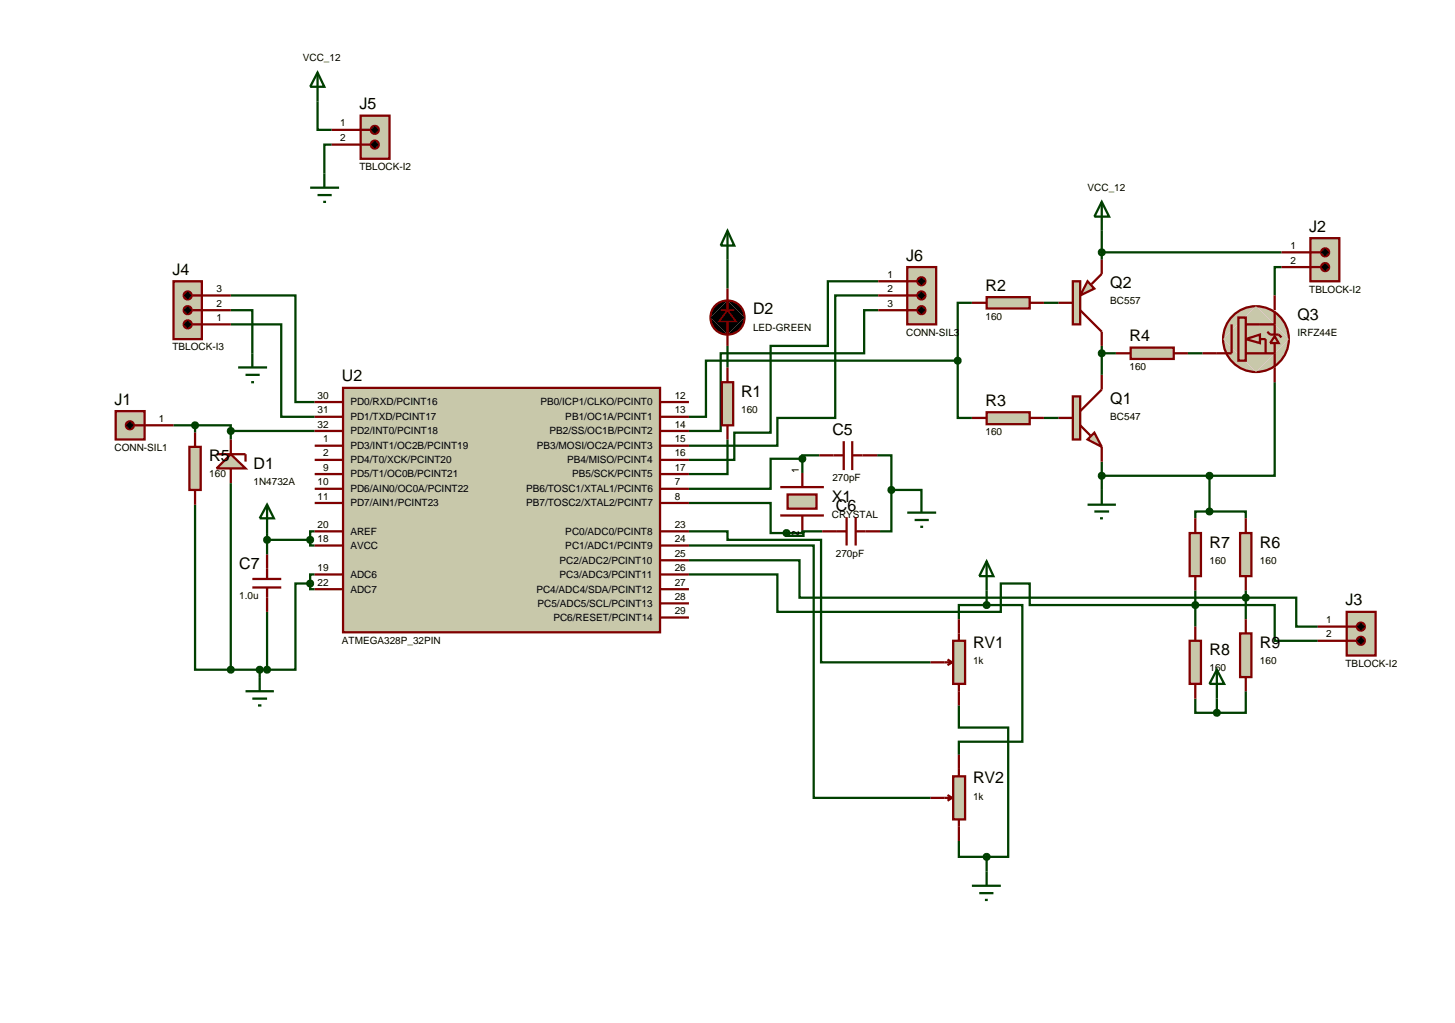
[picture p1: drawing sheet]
<svg xmlns="http://www.w3.org/2000/svg" width="257mm" height="180mm" viewBox="0 0 257 180" stroke-linecap="round" stroke-linejoin="round" font-family="sans-serif">
<g fill="none" stroke="#004000" stroke-width=".4">
<path d="M56 17.9v5h2.5M58.5 25.5h-1.3v5.1M40.7 57.2h8.9v16.3h5.9M40.7 52.1h11.4v18.8h3.4M40.7 54.7h3.8v7.6M128.3 45.8v5.1M154.9 49.6h-8.9v11.4h-10.1v15.3h-6.4v4.8h-8M154.9 52.1h-7.6v21.6h-10.2v4.9h-15.6M154.9 54.7h-2.5v7.6h-25.3v13.7h-5.6M171.4 53.4h-2.5v10.2M184.1 53.4h2.6M194.3 40.7v5.1"/>
<path d="M194.3 44.5h31.7M226 47.1h-1.2v5M30.6 75h3.8M34.4 75h6.3v1M34.4 75v1.3M40.7 76h14.8M40.7 76v1.5M128.3 77.5v6.1h-6.8M128.3 61v3.8M168.9 63.6v10.1h2.5M168.9 63.6h-44.4v9.9h-3M184.1 73.7h2.6"/>
<path d="M194.3 61v5.1M194.3 62.3h2.5M209.5 62.3h2.6M224.8 67.4v16.5h-11.5M34.4 89v29.1h6.3M40.7 85.2v32.9M47.1 94v3.8M47.1 95.2h7.6M54.7 95.2v1h.8M55.5 93.7h-.8v1.5M121.5 88.7h14.4v5.3h2.8M121.5 93.7h6.8v1.5h16.5v21.6h19.3"/>
<path d="M121.5 96.2h22v44.5h20.6M121.5 98.8h19.5v6.6h87.6v5.1h3.8M141.5 80.9h-5.6v5.3h-14.4M141.5 93.5v.5h-2.8M141.5 80.9v2.5M144.5 80.3h-3v.6M145 93.7h-3.3v.8h-3v-.5M154.7 80.3h2.5v6.1M157.2 86.4v7.3h-2M157.2 86.4h5.3v1.6M194.3 81.4v5M194.3 83.9h19"/>
<path d="M213.3 90.2h-2.5v1.2M213.3 90.2h6.4v1.2M213.3 83.9v6.3M40.7 118.1h6.4M45.8 118.1v1.3M47.1 107.9v10.2M54.7 102.9v1h.8M54.7 102.9h-2.6v15.2h-5M55.5 101.3h-.8v1.6M121.5 101.3h15.6v6.6h39.4v-5h5.1v3.8h43.2v6.3h7.6M174 106.7h6.3v24.1h-11.2v2.3M174 106.7h-4.9v2.5"/>
<path d="M174 104.1v2.6M210.8 104.1v6.4M219.7 104.1v5.1M169.1 124.4v3.9h8.7v22.8h-3.8M210.8 123.2v2.5h3.8M214.6 123.2v2.5M219.7 121.9v3.8h-5.1M169.1 148.3v2.8h4.9M174 151.1v2.6"/>
</g>
<path d="M60.5 68.4h55.9v43.1h-55.9z" fill="#c8c8aa" stroke="#800000" stroke-width=".4"/>
<g fill="none" stroke="#800000" stroke-width=".4">
<path d="M55.5 70.9h5M55.5 73.5h5M55.5 78.6h5M55.5 76h5M116.4 70.9h5.1M116.4 73.5h5.1M116.4 78.6h5.1M116.4 76h5.1M55.5 86.2h5M55.5 83.6h5M55.5 81.1h5M55.5 88.7h5"/>
<path d="M55.5 96.2h5M55.5 93.7h5M116.4 86.2h5.1M116.4 83.6h5.1M116.4 81.1h5.1M116.4 88.7h5.1M116.4 98.8h5.1M116.4 96.2h5.1M116.4 93.7h5.1M137.6 85.9h7.7M137.6 90.9h7.7M55.5 103.9h5"/>
<path d="M55.5 101.3h5M116.4 108.9h5.1M116.4 106.4h5.1M116.4 103.9h5.1M116.4 101.3h5.1"/>
</g>
<path d="M138.9 87.2h5.1v2.5h-5.1z" fill="#c8c8aa" stroke="#800000" stroke-width=".4"/>
<path d="M148.8 77.8v5.1M150.3 77.8v5.1M141.5 83.4v2.5M141.5 90.9v2.6M144.5 80.3h4.3M150.3 80.3h4.4" fill="none" stroke="#800000" stroke-width=".4"/>
<path d="M141.2 80.5l.3-.1-.5 .5zM141.5 80.4l.3 .1 .2 .4zM141.5 81.4l.5-.5-.2 .4zM141 80.9l.5 .5-.4-.2z" fill="#004000" stroke="#004000" stroke-width=".4"/>
<path d="M141.5 80.4l.5 .5-.5 .5-.5-.5z" fill="#004000"/>
<path d="M145 93.7h4.3M149.3 91.2v5M150.9 91.2v5M150.9 93.7h4.3" fill="none" stroke="#800000" stroke-width=".4"/>
<path d="M138.4 93.6l.3-.1-.5 .5zM138.7 93.5l.4 .2 .1 .3zM138.7 94.5l.5-.5-.2 .4zM138.2 94l.5 .5-.4-.2z" fill="#004000" stroke="#004000" stroke-width=".4"/>
<path d="M138.7 93.5l.5 .5-.5 .5-.5-.5z" fill="#004000"/>
<path d="M160 90.4h5.1M161.3 91.7h2.5M162.3 92.9h.5M162.5 88v2.4" fill="none" stroke="#004000" stroke-width=".4"/>
<path d="M156.8 86.1l.4-.2-.5 .5zM157.2 85.9l.3 .1 .2 .4zM157.7 86.4l-.1 .3-.4 .2zM156.7 86.4l.5 .5-.4-.2z" fill="#004000" stroke="#004000" stroke-width=".4"/>
<path d="M156.7 86.4l.5-.5 .5 .5-.5 .5z" fill="#004000"/>
<path d="M168.1 113h2.1v7.6h-2.1z" fill="#c8c8aa" stroke="#800000" stroke-width=".4"/>
<path d="M164.1 116.8h3.8M167.1 116.3l.8 .5M167.9 116.8l-.8 .5M169.1 109.2v3.8M169.1 120.6v3.8" fill="none" stroke="#800000" stroke-width=".4"/>
<path d="M168.1 136.9h2.1v7.6h-2.1z" fill="#c8c8aa" stroke="#800000" stroke-width=".4"/>
<path d="M169.1 133.1v3.8M164.1 140.7h3.8M167.1 140.2l.8 .5M167.9 140.7l-.8 .5M169.1 144.5v3.8" fill="none" stroke="#800000" stroke-width=".4"/>
<path d="M174 99l1.2 2.6h-2.5zM174 99v5.1" fill="none" stroke="#004000" stroke-width=".4"/>
<path d="M173.7 106.3l.3-.1-.5 .5zM174 106.2l.3 .1 .2 .4zM174 107.2l.5-.5-.2 .4zM173.5 106.7l.5 .5-.3-.1z" fill="#004000" stroke="#004000" stroke-width=".4"/>
<path d="M174 106.2l.5 .5-.5 .5-.5-.5z" fill="#004000"/>
<path d="M171.4 156.2h5.1M172.7 157.5h2.5M173.7 158.7h.5M174 153.7v2.5" fill="none" stroke="#004000" stroke-width=".4"/>
<path d="M173.6 150.8l.4-.2-.5 .5zM174 150.6l.4 .2 .1 .3zM174 151.6l.5-.5-.2 .4zM173.5 151.1l.5 .5-.3-.1z" fill="#004000" stroke="#004000" stroke-width=".4"/>
<path d="M174 150.6l.5 .5-.5 .5-.5-.5z" fill="#004000"/>
<path d="M40.7 80.1l2.6 2.5h-5.1z" fill="#c8c8aa" stroke="#800000" stroke-width=".4"/>
<path d="M40.7 77.5v2.6M38.2 80.1h5.1v1.3M40.7 82.6v2.6" fill="none" stroke="#800000" stroke-width=".4"/>
<path d="M20.4 72.5h5.1v5h-5.1z" fill="#c8c8aa" stroke="#800000" stroke-width=".4"/>
<path d="M23.7 75h6.9" fill="none" stroke="#800000" stroke-width=".4"/>
<path d="M22.4 74.5l.5-.2-.7 .7zM22.9 74.3a.68 .68 0 0 1 .7 .7zM23.6 75a.68 .68 0 0 1-.7 .7zM22.2 75l.7 .7a.68 .68 0 0 1-.7-.7z" fill="#000" stroke="#800000" stroke-width=".4"/>
<path d="M22.9 74.3l.7 .7-.7 .7-.7-.7z" fill="#000"/>
<path d="M40.4 75.6l.3-.1-.5 .5zM40.7 75.5l.3 .1 .2 .4zM41.2 76l-.2 .4-.3 .1zM40.2 76l.5 .5-.3-.1z" fill="#004000" stroke="#004000" stroke-width=".4"/>
<path d="M40.2 76l.5-.5 .5 .5-.5 .5z" fill="#004000"/>
<path d="M47.1 89l1.2 2.4h-2.5zM47.1 89v5M45.8 119.4v2.5M43.3 121.9h5M44.5 123.2h2.6M45.5 124.4h.6" fill="none" stroke="#004000" stroke-width=".4"/>
<path d="M54.4 94.8l.3-.1-.5 .5zM54.7 94.7l.3 .1 .2 .4zM55.2 95.2l-.2 .4-.3 .1zM54.2 95.2l.5 .5-.4-.2z" fill="#004000" stroke="#004000" stroke-width=".4"/>
<path d="M54.7 94.7l.5 .5-.5 .5-.5-.5z" fill="#004000"/>
<path d="M47.1 97.8v4.3M44.5 103.6h5.1M44.5 102.1h5.1M47.1 103.6v4.3" fill="none" stroke="#800000" stroke-width=".4"/>
<path d="M46.7 94.9l.4-.2-.5 .5zM47.1 94.7l.4 .2 .1 .3zM47.6 95.2l-.1 .3-.4 .2zM46.6 95.2l.5 .5-.3-.1z" fill="#004000" stroke="#004000" stroke-width=".4"/>
<path d="M46.6 95.2l.5-.5 .5 .5-.5 .5z" fill="#004000"/>
<path d="M45.5 117.7l.3-.1-.5 .5zM45.8 117.6l.4 .2 .1 .3zM46.3 118.1l-.1 .3-.4 .2zM45.3 118.1l.5 .5-.3-.1z" fill="#004000" stroke="#004000" stroke-width=".4"/>
<path d="M45.3 118.1l.5-.5 .5 .5-.5 .5z" fill="#004000"/>
<path d="M125.9 54.1a2.97 2.97 0 0 1 2.4-1.1l-3 3 .1-.7zM128.3 53a2.95 2.95 0 0 1 3 3zM131.3 56a2.95 2.95 0 0 1-3 3zM125.3 56l3 3a2.95 2.95 0 0 1-3-3z" fill="#000" stroke="#800000" stroke-width=".4"/>
<path d="M125.3 56l3-3 3 3-3 3z" fill="#000"/>
<path d="M127.1 54.7h2.4" fill="none" stroke="#800000" stroke-width=".3"/>
<path d="M128.3 50.9v3.8M128.3 56.7v4.3" fill="none" stroke="#800000" stroke-width=".4"/>
<path d="M128.3 54.7l1.5 2h-3z" fill="#000" stroke="#800000" stroke-width=".3"/>
<path d="M128.3 40.7l1.2 2.6h-2.4zM128.3 40.7v5.1" fill="none" stroke="#004000" stroke-width=".4"/>
<path d="M127.3 67.4h2v7.6h-2z" fill="#c8c8aa" stroke="#800000" stroke-width=".4"/>
<path d="M128.3 64.8v2.6M128.3 75v2.5" fill="none" stroke="#800000" stroke-width=".4"/>
<g fill="#c8c8aa" stroke="#800000" stroke-width=".4">
<path d="M193 76.3l1.3 2.5-2.5-1.3z"/>
<path d="M189.2 69.9h1.3v7.6h-1.3z"/>
</g>
<path d="M186.7 73.7h2.5M190.5 75l1.8 1.8M194.3 66.1v2.6l-3.8 3.8M194.3 78.8v2.6" fill="none" stroke="#800000" stroke-width=".4"/>
<g fill="#c8c8aa" stroke="#800000" stroke-width=".4">
<path d="M191.8 49.6l1.2 1.3-2.5 1.2z"/>
<path d="M189.2 49.6h1.3v7.6h-1.3z"/>
</g>
<path d="M186.7 53.4h2.5M190.5 54.7l3.8 3.8v2.5M194.3 45.8v2.5l-1.8 1.8" fill="none" stroke="#800000" stroke-width=".4"/>
<path d="M174 52.4h7.6v2h-7.6z" fill="#c8c8aa" stroke="#800000" stroke-width=".4"/>
<path d="M171.4 53.4h2.6M181.6 53.4h2.5" fill="none" stroke="#800000" stroke-width=".4"/>
<path d="M174 72.7h7.6v2.1h-7.6z" fill="#c8c8aa" stroke="#800000" stroke-width=".4"/>
<path d="M171.4 73.7h2.6M181.6 73.7h2.5" fill="none" stroke="#800000" stroke-width=".4"/>
<path d="M168.5 63.3l.4-.2-.5 .5zM168.9 63.1l.3 .1 .2 .4zM169.4 63.6l-.1 .3-.4 .2zM168.4 63.6l.5 .5-.4-.2z" fill="#004000" stroke="#004000" stroke-width=".4"/>
<path d="M168.4 63.6l.5-.5 .5 .5-.5 .5z" fill="#004000"/>
<path d="M194.3 35.6l1.3 2.6h-2.6zM194.3 35.6v5.1M191.8 89h5M193 90.2h2.6M194 91.4h.5M194.3 86.4v2.6" fill="none" stroke="#004000" stroke-width=".4"/>
<path d="M199.4 61.3h7.6v2h-7.6z" fill="#c8c8aa" stroke="#800000" stroke-width=".4"/>
<path d="M196.8 62.3h2.6M207 62.3h2.5" fill="none" stroke="#800000" stroke-width=".4"/>
<path d="M193.9 62l.4-.2-.5 .5zM194.3 61.8l.4 .2 .1 .3zM194.8 62.3l-.1 .3-.4 .2zM193.8 62.3l.5 .5-.4-.2z" fill="#004000" stroke="#004000" stroke-width=".4"/>
<path d="M193.8 62.3l.5-.5 .5 .5-.5 .5z" fill="#004000"/>
<g fill="#c8c8aa" stroke="#800000" stroke-width=".4">
<path d="M219.7 59.8l2.5-.8v1.5z"/>
<path d="M218.4 56h1.3v7.6h-1.3z"/>
<path d="M217.4 55.7a5.8 5.8 0 0 1 4.1-1.7l-5.8 5.8a5.8 5.8 0 0 1 1.7-4.1zM221.5 54a5.8 5.8 0 0 1 5.8 5.8zM227.3 59.8a5.8 5.8 0 0 1-5.8 5.8zM215.7 59.8l5.8 5.8a5.8 5.8 0 0 1-5.8-5.8z"/>
</g>
<path d="M215.7 59.8l5.8-5.8 5.8 5.8-5.8 5.8z" fill="#c8c8aa"/>
<path d="M217.2 57.2v5.1h-2.6M219.7 57.2h5.1M222.2 59.8h1v2.5M219.7 62.3h5.1" fill="none" stroke="#800000" stroke-width=".4"/>
<path d="M224.8 59.3l.7 1.2h-1.5z" fill="#c8c8aa" stroke="#800000" stroke-width=".4"/>
<path d="M223.5 58.5l.5 .5h1.5l.5 .5M224.8 52.1v2.6M224.8 54.9v4.1M212.1 62.3h2.5M224.8 60.5v6.9" fill="none" stroke="#800000" stroke-width=".4"/>
<path d="M194 83.5l.3-.1-.5 .5zM194.3 83.4l.4 .2 .1 .3zM194.3 84.4l.5-.5-.1 .3zM193.8 83.9l.5 .5-.3-.1z" fill="#004000" stroke="#004000" stroke-width=".4"/>
<path d="M194.3 83.4l.5 .5-.5 .5-.5-.5z" fill="#004000"/>
<path d="M33.4 78.8h2v7.6h-2z" fill="#c8c8aa" stroke="#800000" stroke-width=".4"/>
<path d="M34.4 76.3v2.5M34.4 86.4v2.6" fill="none" stroke="#800000" stroke-width=".4"/>
<path d="M34 74.7l.4-.2-.5 .5zM34.4 74.5l.4 .2 .1 .3zM34.9 75l-.1 .3-.4 .2zM33.9 75l.5 .5-.4-.2z" fill="#004000" stroke="#004000" stroke-width=".4"/>
<path d="M33.9 75l.5-.5 .5 .5-.5 .5z" fill="#004000"/>
<path d="M40.4 117.7l.3-.1-.5 .5zM40.7 117.6l.4 .2 .1 .3zM41.2 118.1l-.1 .3-.4 .2zM40.2 118.1l.5 .5-.3-.1z" fill="#004000" stroke="#004000" stroke-width=".4"/>
<path d="M40.7 117.6l.5 .5-.5 .5-.5-.5z" fill="#004000"/>
<path d="M231.1 42h5.1v7.6h-5.1z" fill="#c8c8aa" stroke="#800000" stroke-width=".4"/>
<path d="M226 44.5h6.9M226 47.1h6.9" fill="none" stroke="#800000" stroke-width=".4"/>
<g fill="#000" stroke="#800000" stroke-width=".4">
<path d="M233.2 44l.5-.2-.7 .7zM233.7 43.8a.68 .68 0 0 1 .7 .7zM234.4 44.5a.68 .68 0 0 1-.7 .7zM233 44.5l.7 .7a.68 .68 0 0 1-.7-.7z"/>
<path d="M233.2 46.6l.5-.2-.7 .7zM233.7 46.4a.68 .68 0 0 1 .7 .7zM234.4 47.1a.68 .68 0 0 1-.7 .7zM233 47.1l.7 .7a.68 .68 0 0 1-.7-.7z"/>
</g>
<path d="M233.7 43.8l.7 .7-.7 .7-.7-.7zM233 47.1l.7-.7 .7 .7-.7 .7z" fill="#000"/>
<path d="M194 44.1l.3-.1-.5 .5zM194.3 44l.4 .2 .1 .3zM194.3 45l.5-.5-.1 .3zM193.8 44.5l.5 .5-.3-.1z" fill="#004000" stroke="#004000" stroke-width=".4"/>
<path d="M194.3 44l.5 .5-.5 .5-.5-.5z" fill="#004000"/>
<path d="M237.5 107.9h5.1v7.7h-5.1z" fill="#c8c8aa" stroke="#800000" stroke-width=".4"/>
<path d="M232.4 110.5h6.8M232.4 113h6.8" fill="none" stroke="#800000" stroke-width=".4"/>
<g fill="#000" stroke="#800000" stroke-width=".4">
<path d="M239.5 110l.5-.2-.7 .7zM240 109.8a.68 .68 0 0 1 .7 .7zM240.7 110.5a.68 .68 0 0 1-.7 .7zM239.3 110.5l.7 .7a.68 .68 0 0 1-.7-.7z"/>
<path d="M239.5 112.5l.5-.2-.7 .7zM240 112.3a.68 .68 0 0 1 .7 .7zM240 113.7l.7-.7a.68 .68 0 0 1-.7 .7zM239.3 113l.7 .7a.68 .68 0 0 1-.7-.7z"/>
</g>
<path d="M239.3 110.5l.7-.7 .7 .7-.7 .7zM239.3 113l.7-.7 .7 .7-.7 .7z" fill="#000"/>
<path d="M218.7 94h2v7.6h-2z" fill="#c8c8aa" stroke="#800000" stroke-width=".4"/>
<path d="M219.7 91.4v2.6M219.7 101.6v2.5" fill="none" stroke="#800000" stroke-width=".4"/>
<path d="M209.8 94h2v7.6h-2z" fill="#c8c8aa" stroke="#800000" stroke-width=".4"/>
<path d="M210.8 91.4v2.6M210.8 101.6v2.5" fill="none" stroke="#800000" stroke-width=".4"/>
<path d="M210.5 106.3l.3-.1-.5 .5zM210.8 106.2l.4 .2 .1 .3zM210.8 107.2l.5-.5-.2 .4zM210.3 106.7l.5 .5-.3-.1z" fill="#004000" stroke="#004000" stroke-width=".4"/>
<path d="M210.8 106.2l.5 .5-.5 .5-.5-.5z" fill="#004000"/>
<path d="M219.4 105l.3-.1-.5 .5zM219.7 104.9l.4 .2 .1 .3zM219.7 105.9l.5-.5-.2 .4zM219.2 105.4l.5 .5-.3-.1z" fill="#004000" stroke="#004000" stroke-width=".4"/>
<path d="M219.7 104.9l.5 .5-.5 .5-.5-.5z" fill="#004000"/>
<path d="M209.8 113h2v7.6h-2z" fill="#c8c8aa" stroke="#800000" stroke-width=".4"/>
<path d="M210.8 110.5v2.5M210.8 120.6v2.6" fill="none" stroke="#800000" stroke-width=".4"/>
<path d="M218.7 111.7h2v7.7h-2z" fill="#c8c8aa" stroke="#800000" stroke-width=".4"/>
<path d="M219.7 109.2v2.5M219.7 119.4v2.5" fill="none" stroke="#800000" stroke-width=".4"/>
<path d="M212.9 89.9l.4-.2-.5 .5zM213.3 89.7l.4 .2 .1 .3zM213.8 90.2l-.1 .3-.4 .2zM212.8 90.2l.5 .5-.4-.2z" fill="#004000" stroke="#004000" stroke-width=".4"/>
<path d="M212.8 90.2l.5-.5 .5 .5-.5 .5z" fill="#004000"/>
<path d="M213 83.5l.3-.1-.5 .5zM213.3 83.4l.4 .2 .1 .3zM213.8 83.9l-.1 .3-.4 .2zM212.8 83.9l.5 .5-.4-.2z" fill="#004000" stroke="#004000" stroke-width=".4"/>
<path d="M213.3 83.4l.5 .5-.5 .5-.5-.5z" fill="#004000"/>
<path d="M214.6 118.1l1.3 2.5h-2.6zM214.6 118.1v5.1" fill="none" stroke="#004000" stroke-width=".4"/>
<path d="M214.2 125.4l.4-.2-.5 .5zM214.6 125.2l.4 .2 .1 .3zM214.6 126.2l.5-.5-.1 .3zM214.1 125.7l.5 .5-.4-.2z" fill="#004000" stroke="#004000" stroke-width=".4"/>
<path d="M214.6 125.2l.5 .5-.5 .5-.5-.5z" fill="#004000"/>
<path d="M30.6 49.6h5v10.2h-5z" fill="#c8c8aa" stroke="#800000" stroke-width=".4"/>
<path d="M33.9 57.2h6.8M33.9 54.7h6.8M33.9 52.1h6.8" fill="none" stroke="#800000" stroke-width=".4"/>
<g fill="#000" stroke="#800000" stroke-width=".4">
<path d="M32.6 56.7l.5-.2-.7 .7zM33.1 56.5a.68 .68 0 0 1 .7 .7zM33.8 57.2a.68 .68 0 0 1-.7 .7zM32.4 57.2l.7 .7a.68 .68 0 0 1-.7-.7z"/>
<path d="M32.6 54.2l.5-.2-.7 .7zM33.1 54a.68 .68 0 0 1 .7 .7zM33.8 54.7a.68 .68 0 0 1-.7 .7zM32.4 54.7l.7 .7a.68 .68 0 0 1-.7-.7z"/>
<path d="M32.6 51.6l.5-.2-.7 .7zM33.1 51.4a.68 .68 0 0 1 .7 .7zM33.8 52.1a.68 .68 0 0 1-.7 .7zM32.4 52.1l.7 .7a.68 .68 0 0 1-.7-.7z"/>
</g>
<path d="M33.1 56.5l.7 .7-.7 .7-.7-.7zM33.1 54l.7 .7-.7 .7-.7-.7zM33.1 51.4l.7 .7-.7 .7-.7-.7z" fill="#000"/>
<path d="M42 64.8h5.1M43.3 66.1h2.5M44.3 67.4h.5M44.5 62.3v2.5" fill="none" stroke="#004000" stroke-width=".4"/>
<path d="M54.4 102.5l.3-.1-.5 .5zM54.7 102.4l.3 .1 .2 .4zM54.7 103.4l.5-.5-.2 .4zM54.2 102.9l.5 .5-.3-.1z" fill="#004000" stroke="#004000" stroke-width=".4"/>
<path d="M54.7 102.4l.5 .5-.5 .5-.5-.5z" fill="#004000"/>
<path d="M46.8 117.7l.3-.1-.5 .5zM47.1 117.6l.4 .2 .1 .3zM47.1 118.6l.5-.5-.1 .3zM46.6 118.1l.5 .5-.3-.1z" fill="#004000" stroke="#004000" stroke-width=".4"/>
<path d="M46.6 118.1l.5-.5 .5 .5-.5 .5z" fill="#004000"/>
<path d="M63.6 20.4h5.1v7.6h-5.1z" fill="#c8c8aa" stroke="#800000" stroke-width=".4"/>
<path d="M58.5 22.9h6.9M58.5 25.5h6.9" fill="none" stroke="#800000" stroke-width=".4"/>
<g fill="#000" stroke="#800000" stroke-width=".4">
<path d="M65.6 22.4l.5-.2-.7 .7zM66.1 22.2a.68 .68 0 0 1 .7 .7zM66.8 22.9a.68 .68 0 0 1-.7 .7zM65.4 22.9l.7 .7a.68 .68 0 0 1-.7-.7z"/>
<path d="M65.6 25l.5-.2-.7 .7zM66.1 24.8a.68 .68 0 0 1 .7 .7zM66.8 25.5a.68 .68 0 0 1-.7 .7zM65.4 25.5l.7 .7a.68 .68 0 0 1-.7-.7z"/>
</g>
<path d="M66.1 22.2l.7 .7-.7 .7-.7-.7zM66.1 24.8l.7 .7-.7 .7-.7-.7z" fill="#000"/>
<path d="M56 12.8l1.2 2.5h-2.5zM56 12.8v5.1M54.7 33.1h5.1M56 34.4h2.5M57 35.6h.5M57.2 30.6v2.5" fill="none" stroke="#004000" stroke-width=".4"/>
<path d="M160 47.1h5.1v10.1h-5.1z" fill="#c8c8aa" stroke="#800000" stroke-width=".4"/>
<path d="M154.9 49.6h6.9M154.9 52.1h6.9M154.9 54.7h6.9" fill="none" stroke="#800000" stroke-width=".4"/>
<g fill="#000" stroke="#800000" stroke-width=".4">
<path d="M162 49.1l.5-.2-.7 .7zM162.5 48.9a.68 .68 0 0 1 .7 .7zM163.2 49.6a.68 .68 0 0 1-.7 .7zM161.8 49.6l.7 .7a.68 .68 0 0 1-.7-.7z"/>
<path d="M162 51.6l.5-.2-.7 .7zM162.5 51.4a.68 .68 0 0 1 .7 .7zM162.5 52.8l.7-.7a.68 .68 0 0 1-.7 .7zM161.8 52.1l.7 .7a.68 .68 0 0 1-.7-.7z"/>
<path d="M162 54.2l.5-.2-.7 .7zM162.5 54a.68 .68 0 0 1 .7 .7zM162.5 55.4l.7-.7a.68 .68 0 0 1-.7 .7zM161.8 54.7l.7 .7a.68 .68 0 0 1-.7-.7z"/>
</g>
<path d="M161.8 49.6l.7-.7 .7 .7-.7 .7zM162.5 51.4l.7 .7-.7 .7-.7-.7zM161.8 54.7l.7-.7 .7 .7-.7 .7z" fill="#000"/>
<g font-size="2.8">
<text x="63.4" y="19.3">J5</text>
<text x="230.9" y="40.9">J2</text>
<text x="159.8" y="46">J6</text>
<text x="30.4" y="48.5">J4</text>
<text x="173.8" y="51.3">R2</text>
<text x="195.8" y="50.9">Q2</text>
<text x="132.8" y="55.5">D2</text>
<text x="228.8" y="56.5">Q3</text>
<text x="199.2" y="60.2">R4</text>
<text x="20.2" y="71.4">J1</text>
<text x="60.3" y="67.3">U2</text>
<text x="130.7" y="70">R1</text>
<text x="173.8" y="71.6">R3</text>
<text x="195.8" y="71.3">Q1</text>
<text x="146.8" y="76.7">C5</text>
<text x="36.9" y="81.4">R5</text>
<text x="44.7" y="82.7">D1</text>
<text x="146.7" y="88.5">X1</text>
<text x="147.4" y="90.1">C6</text>
<text x="42.2" y="100.4">C7</text>
<text x="213.3" y="96.6">R7</text>
<text x="222.2" y="96.6">R6</text>
<text x="237.3" y="106.8">J3</text>
<text x="171.6" y="114.3">RV1</text>
<text x="213.3" y="115.6">R8</text>
<text x="222.2" y="114.3">R9</text>
<text x="171.6" y="138.2">RV2</text>
</g>
<g font-size="1.8">
<text x="53.4" y="10.8">VCC_12</text>
<text x="60" y="22.3">1</text>
<text x="60" y="24.9">2</text>
<text x="63.4" y="30">TBLOCK-I2</text>
<text x="191.8" y="33.7">VCC_12</text>
<text x="227.6" y="43.9">1</text>
<text x="227.6" y="46.5">2</text>
<text x="38.2" y="51.5">3</text>
<text x="156.5" y="49">1</text>
<text x="156.5" y="51.5">2</text>
<text x="195.8" y="53.7">BC557</text>
<text x="230.9" y="51.6">TBLOCK-I2</text>
<text x="38.2" y="56.6">1</text>
<text x="38.2" y="54.1">2</text>
<text x="132.8" y="58.3">LED-GREEN</text>
<text x="156.5" y="54.1">3</text>
<text x="159.8" y="59.2">CONN-SIL3</text>
<text x="173.8" y="56.4">160</text>
<text x="228.8" y="59.3">IRFZ44E</text>
<text x="30.4" y="61.8">TBLOCK-I3</text>
<text x="199.2" y="65.3">160</text>
<text x="56" y="70.3">30</text>
<text x="61.8" y="71.5">PD0/RXD/PCINT16</text>
<text x="95.3" y="71.5">PB0/ICP1/CLKO/PCINT0</text>
<text x="119" y="70.3">12</text>
<text x="28" y="74.4">1</text>
<text x="56" y="75.4">32</text>
<text x="56" y="72.9">31</text>
<text x="57" y="78">1</text>
<text x="61.8" y="76.6">PD2/INT0/PCINT18</text>
<text x="61.8" y="74.1">PD1/TXD/PCINT17</text>
<text x="96.9" y="76.6">PB2/SS/OC1B/PCINT2</text>
<text x="99.7" y="74.1">PB1/OC1A/PCINT1</text>
<text x="119" y="72.9">13</text>
<text x="119" y="78">15</text>
<text x="119" y="75.4">14</text>
<text x="130.7" y="72.8">160</text>
<text x="173.8" y="76.8">160</text>
<text x="195.8" y="74.1">BC547</text>
<text x="20.2" y="79.6">CONN-SIL1</text>
<text x="57" y="83">9</text>
<text x="57" y="80.5">2</text>
<text x="61.8" y="81.7">PD4/T0/XCK/PCINT20</text>
<text x="61.8" y="79.2">PD3/INT1/OC2B/PCINT19</text>
<text x="94.7" y="79.2">PB3/MOSI/OC2A/PCINT3</text>
<text x="100" y="81.7">PB4/MISO/PCINT4</text>
<text x="119" y="80.5">16</text>
<text x="119" y="83">17</text>
<text x="140.9" y="83.4" transform="rotate(-90 140.9 83.4)">1</text>
<text x="36.9" y="84.2">160</text>
<text x="44.7" y="85.5">1N4732A</text>
<text x="56" y="85.6">10</text>
<text x="56" y="88.1">11</text>
<text x="61.8" y="86.8">PD6/AIN0/OC0A/PCINT22</text>
<text x="61.8" y="84.2">PD5/T1/OC0B/PCINT21</text>
<text x="61.8" y="89.3">PD7/AIN1/PCINT23</text>
<text x="92.8" y="89.3">PB7/TOSC2/XTAL2/PCINT7</text>
<text x="92.8" y="86.8">PB6/TOSC1/XTAL1/PCINT6</text>
<text x="100.9" y="84.2">PB5/SCK/PCINT5</text>
<text x="119" y="88.1">8</text>
<text x="119" y="85.6">7</text>
<text x="146.8" y="84.9">270pF</text>
<text x="56" y="95.6">18</text>
<text x="56" y="93.1">20</text>
<text x="61.8" y="94.3">AREF</text>
<text x="99.7" y="94.3">PC0/ADC0/PCINT8</text>
<text x="119" y="95.6">24</text>
<text x="119" y="93.1">23</text>
<text x="140.9" y="94.5" transform="rotate(-90 140.9 94.5)">2</text>
<text x="146.7" y="91.3">CRYSTAL</text>
<text x="56" y="100.7">19</text>
<text x="61.8" y="96.8">AVCC</text>
<text x="61.8" y="101.9">ADC6</text>
<text x="98.7" y="101.9">PC3/ADC3/PCINT11</text>
<text x="98.7" y="99.4">PC2/ADC2/PCINT10</text>
<text x="99.7" y="96.8">PC1/ADC1/PCINT9</text>
<text x="119" y="100.7">26</text>
<text x="119" y="98.2">25</text>
<text x="147.4" y="98.2">270pF</text>
<text x="213.3" y="99.4">160</text>
<text x="222.2" y="99.4">160</text>
<text x="42.2" y="105.7">1.0u</text>
<text x="56" y="103.3">22</text>
<text x="61.8" y="104.5">ADC7</text>
<text x="94.6" y="104.5">PC4/ADC4/SDA/PCINT12</text>
<text x="94.8" y="107">PC5/ADC5/SCL/PCINT13</text>
<text x="119" y="105.8">28</text>
<text x="119" y="103.3">27</text>
<text x="60.3" y="113.5">ATMEGA328P_32PIN</text>
<text x="97.6" y="109.5">PC6/RESET/PCINT14</text>
<text x="119" y="108.3">29</text>
<text x="233.9" y="109.9">1</text>
<text x="233.9" y="112.4">2</text>
<text x="171.6" y="117.1">1k</text>
<text x="213.3" y="118.4">160</text>
<text x="222.2" y="117.1">160</text>
<text x="237.3" y="117.6">TBLOCK-I2</text>
<text x="171.6" y="141">1k</text>
</g>
</svg>
